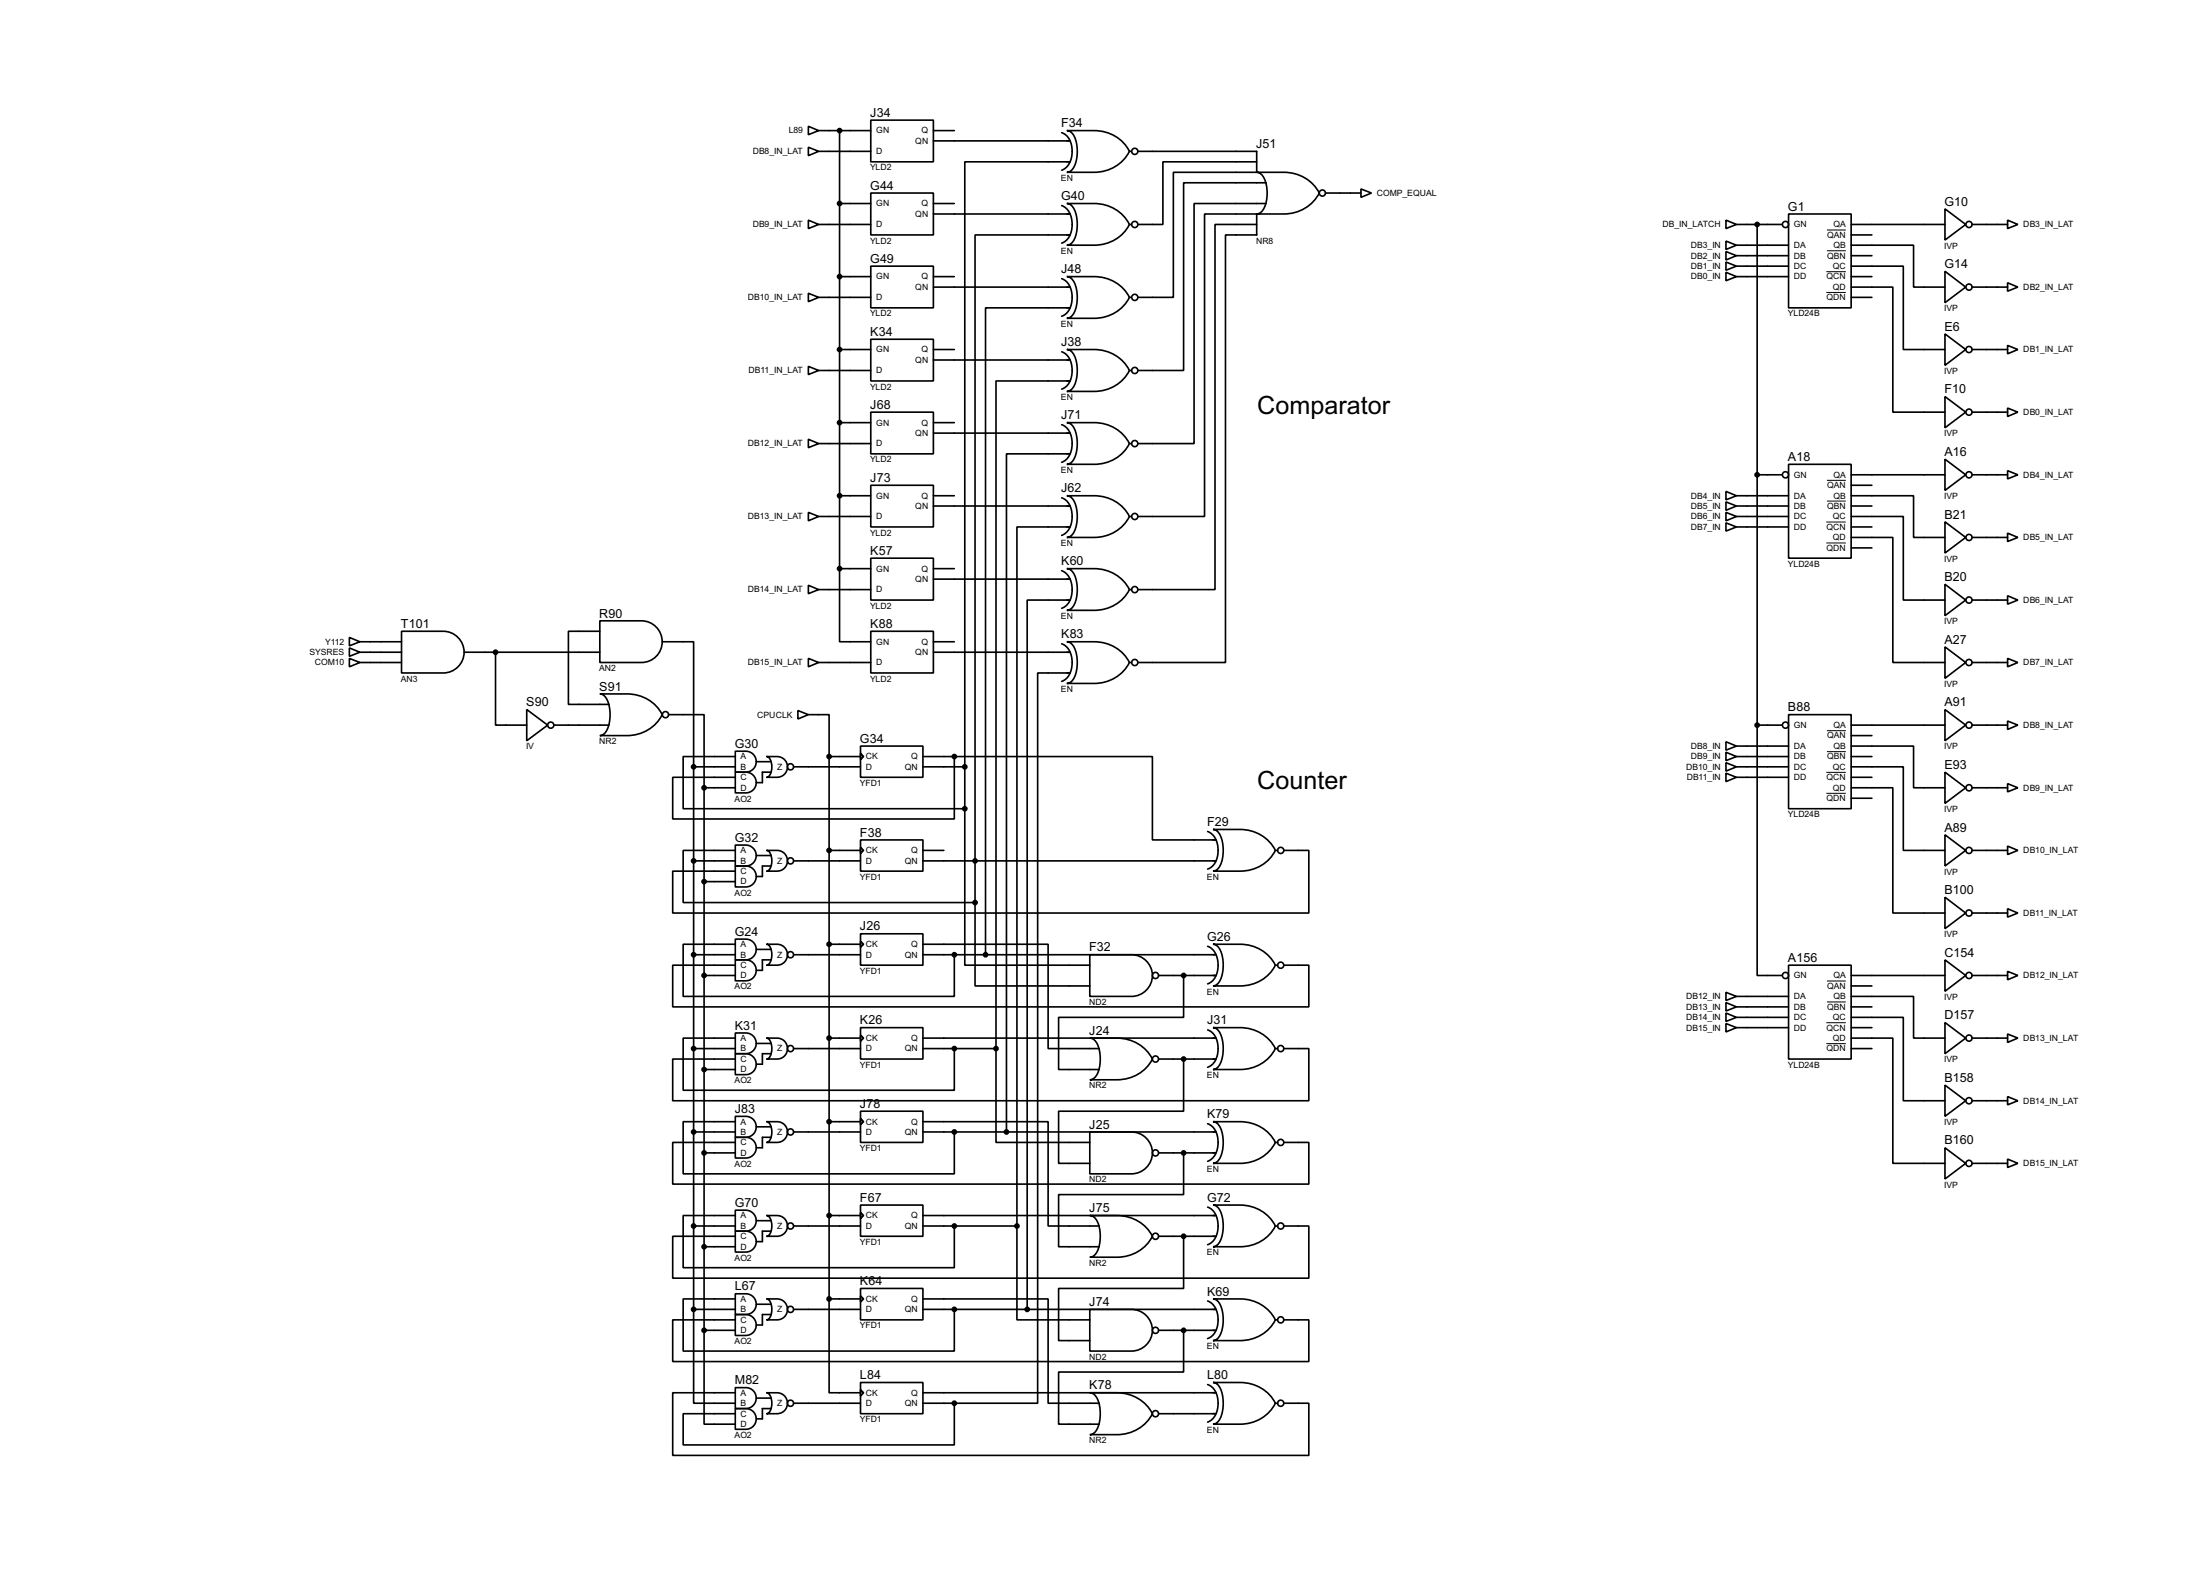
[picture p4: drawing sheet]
<svg xmlns="http://www.w3.org/2000/svg" width="536mm" height="383mm" viewBox="0 0 536 383" stroke-linecap="round" stroke-linejoin="round" font-family="sans-serif">
<g fill="none" stroke="#000" stroke-width=".4">
<path d="M196.9 35.9l2.5 1-2.5 1zM196.9 30.8l2.5 1-2.5 1zM199.4 36.9h12.7M199.4 31.8h12.7M204.5 31.8v106.7M212.1 29.3h15.3v10.1h-15.3zM227.4 34.3h33.3M227.4 31.8h5.1M258.6 32.3a5.1 5.1 0 0 1 2.4 6.2 4 4 0 0 1-2.4 3M259.9 31.8h6.6a9.4 9.4 0 0 1 8.6 5.1 9.5 9.5 0 0 1-8.6 5.1h-6.6a3.2 3.2 0 0 0 2.3-3.2 7.7 7.7 0 0 0-1.3-6.6zM260.7 39.4h-25.7v147.3M275.1 36.9h.5"/>
<path d="M277.2 36.9h28.9v5.1h-20.3v30.4h-8.6M306.1 39.4h-22.8v15.3h-6.1M196.9 53.6l2.5 1.1-2.5 1zM199.4 54.7h12.7M204.5 49.6h7.6M212.1 47h15.3v10.2h-15.3zM227.4 52.1h33.3M227.4 49.6h5.1M258.6 50.1a5.2 5.2 0 0 1 2.4 6.2 3.8 3.8 0 0 1-2.4 2.9M259.9 49.6h6.6a9.5 9.5 0 0 1 8.6 5.1 9.4 9.4 0 0 1-8.6 5h-6.6a3.1 3.1 0 0 0 2.3-3.1 7.8 7.8 0 0 0-1.3-6.6zM260.7 57.2h-23.2v162.6M275.1 54.7h.5"/>
<path d="M306.1 42h6.6a9.6 9.6 0 0 1 8.7 5 9.6 9.6 0 0 1-8.7 5.1h-6.6a3.2 3.2 0 0 0 2.4-3.1 7.6 7.6 0 0 0-1.4-6.6zM306.1 54.7h-10.1v88.9h-18.8M308.4 44.5h-20.1v45.7h-11.1M308.4 49.6h-17.5v58.4h-13.7M322.9 47h8.6M331.5 46l2.6 1-2.6 1.1zM420.4 58.7l2.6 1-2.6 1.1zM420.4 53.6l2.6 1.1-2.6 1zM423 59.7h12.7M423 54.7h11.1M428 54.7v121.9M435.7 52.1h15.2v22.9h-15.2z"/>
<path d="M450.9 59.7h15.2v10.2h7.7M450.9 54.7h22.9M450.9 57.2h5.1M473.8 50.9l5 3.8-5 3.8zM480.4 54.7h8.6M489 53.6l2.5 1.1-2.5 1zM196.9 71.4l2.5 1-2.5 1.1zM199.4 72.4h12.7M204.5 67.4h7.6M212.1 64.8h15.3v10.2h-15.3zM227.4 69.9h33.3M227.4 67.4h5.1"/>
<path d="M258.6 67.9a5.1 5.1 0 0 1 2.4 6.1 3.9 3.9 0 0 1-2.4 3M259.9 67.4h6.6a9.4 9.4 0 0 1 8.6 5 9.5 9.5 0 0 1-8.6 5.1h-6.6a3.2 3.2 0 0 0 2.3-3.1 7.7 7.7 0 0 0-1.3-6.6zM260.7 75h-20.6v157.5M275.1 72.4h.5M420.4 61.3l2.6 1-2.6 1zM420.4 63.8l2.6 1-2.6 1zM420.4 66.3l2.6 1.1-2.6 1zM423 62.3h12.7M423 64.8h12.7M423 67.4h12.7M450.9 64.8h12.7v20.3h10.2M450.9 69.9h10.2v30.5h12.7"/>
<path d="M450.9 62.3h5.1M450.9 67.4h5.1M450.9 72.4h5.1M473.8 66.1l5 3.8-5 3.8zM480.4 69.9h8.6M489 68.9l2.5 1-2.5 1zM196.9 89.2l2.5 1-2.5 1zM199.4 90.2h12.7M204.5 85.1h7.6M212.1 82.6h15.3v10.2h-15.3zM227.4 87.7h33.3M227.4 85.1h5.1"/>
<path d="M258.6 85.7a5.1 5.1 0 0 1 2.4 6.1 3.8 3.8 0 0 1-2.4 3M259.9 85.1h6.6a9.5 9.5 0 0 1 8.6 5.1 9.5 9.5 0 0 1-8.6 5.1h-6.6a3.2 3.2 0 0 0 2.3-3.1 7.8 7.8 0 0 0-1.3-6.7zM260.7 92.8h-18.1v162.5M275.1 90.2h.5M473.8 81.3l5 3.8-5 3.9zM473.8 96.6l5 3.8-5 3.8zM480.4 85.1h8.6M489 84.1l2.5 1-2.5 1.1zM489 99.4l2.5 1-2.5 1zM196.9 107l2.5 1-2.5 1zM199.4 108h12.7M204.5 102.9h7.6"/>
<path d="M212.1 100.4h15.3v10.1h-15.3zM212.1 118.2h15.3v10.1h-15.3zM227.4 105.5h33.3M227.4 102.9h5.1M258.6 103.4a5.1 5.1 0 0 1 2.4 6.2 3.9 3.9 0 0 1-2.4 3M259.9 102.9h6.6a9.5 9.5 0 0 1 8.6 5.1 9.4 9.4 0 0 1-8.6 5.1h-6.6a3.2 3.2 0 0 0 2.3-3.2 7.8 7.8 0 0 0-1.3-6.6zM260.7 110.5h-15.5v165.1M275.1 108h.5M420.4 119.7l2.6 1-2.6 1zM428 115.6h6.1M435.7 113.1h15.2v22.8h-15.2zM450.9 115.6h22.9"/>
<path d="M450.9 118.2h5.1M473.8 111.8l5 3.8-5 3.8zM480.4 100.4h8.6M480.4 115.6h8.6M489 114.6l2.5 1-2.5 1zM196.9 124.8l2.5 1-2.5 1zM199.4 125.8h12.7M204.5 138.5v17.8h7.6M204.5 120.7h7.6M204.5 138.5h7.6M212.1 135.9h15.3v10.2h-15.3zM227.4 123.2h33.3"/>
<path d="M227.4 120.7h5.1M227.4 138.5h5.1M258.6 139a5.2 5.2 0 0 1 2.4 6.2 3.8 3.8 0 0 1-2.4 2.9M258.6 121.2a5.1 5.1 0 0 1 2.4 6.2 4 4 0 0 1-2.4 3M259.9 138.5h6.6a9.5 9.5 0 0 1 8.6 5.1 9.4 9.4 0 0 1-8.6 5h-6.6a3.1 3.1 0 0 0 2.3-3.1 7.8 7.8 0 0 0-1.3-6.6zM259.9 120.7h6.6a9.4 9.4 0 0 1 8.6 5.1 9.5 9.5 0 0 1-8.6 5.1h-6.6a3.2 3.2 0 0 0 2.3-3.2 7.7 7.7 0 0 0-1.3-6.6zM260.7 128.3h-13v170.2M275.1 125.8h.5M277.2 125.8h16.2v-73.7h12.7v5.1h-7.6v104.1h-21.3M420.4 122.2l2.6 1-2.6 1.1zM420.4 124.8l2.6 1-2.6 1zM420.4 127.3l2.6 1-2.6 1z"/>
<path d="M423 123.2h12.7M423 120.7h12.7M423 125.8h12.7M423 128.3h12.7M450.9 120.7h15.2v10.2h7.7M450.9 125.8h12.7v20.3h10.2M450.9 130.9h10.2v30.4h12.7M450.9 123.2h5.1M450.9 128.3h5.1M450.9 133.4h5.1M473.8 127.1l5 3.8-5 3.8zM480.4 130.9h8.6"/>
<path d="M489 129.8l2.5 1.1-2.5 1zM85.1 155.2l2.6 1.1-2.6 1zM85.1 157.8l2.6 1-2.6 1zM87.7 158.8h10.1M87.7 156.3h10.1M97.8 153.7h10.2a5.1 5.1 0 0 1 5.1 5.1 5.1 5.1 0 0 1-5.1 5.1h-10.2zM113.1 158.8h33M120.7 158.8v17.8h7.6M146.1 151.2h10.2a5.1 5.1 0 0 1 5 5 5.1 5.1 0 0 1-5 5.1h-10.2zM146.1 153.7h-7.6v17.8h9.9M161.3 156.3h7.7v30.4M196.9 142.5l2.5 1.1-2.5 1z"/>
<path d="M199.4 143.6h12.7M212.1 153.7h15.3v10.2h-15.3zM227.4 141h33.3M227.4 158.8h33.3M227.4 156.3h5.1M258.6 156.8a5.1 5.1 0 0 1 2.4 6.1 3.9 3.9 0 0 1-2.4 3M259.9 156.3h6.6a9.4 9.4 0 0 1 8.6 5 9.5 9.5 0 0 1-8.6 5.1h-6.6a3.2 3.2 0 0 0 2.3-3.1 7.7 7.7 0 0 0-1.3-6.6zM260.7 146.1h-10.5v172.7M275.1 143.6h.5M473.8 142.3l5 3.8-5 3.8zM473.8 157.5l5 3.8-5 3.9zM480.4 146.1h8.6"/>
<path d="M489 145.1l2.5 1-2.5 1zM85.1 160.3l2.6 1-2.6 1.1zM87.7 161.3h10.1M128.3 172.8l5.1 3.8-5.1 3.8zM134.9 176.6h13.5M146.1 169h6.6a9.4 9.4 0 0 1 8.6 5 9.5 9.5 0 0 1-8.6 5.1h-6.6a3.2 3.2 0 0 0 2.3-3.1 7.8 7.8 0 0 0-1.3-6.6zM162.9 174h8.6v17.8M194.4 173l2.5 1-2.5 1.1zM196.9 160.3l2.5 1-2.5 1.1zM196.9 174h5.1v10.2M199.4 161.3h12.7M260.7 163.9h-7.9v177.8h-20.3"/>
<path d="M275.1 161.3h.5M428 176.6v60.9h6.1M428 176.6h6.1M435.7 174h15.2v22.9h-15.2zM450.9 176.6h22.9M450.9 179.1h5.1M473.8 172.8l5 3.8-5 3.8zM480.4 176.6h8.6M480.4 161.3h8.6M489 175.6l2.5 1-2.5 1zM489 160.3l2.5 1-2.5 1.1zM169 186.7h10.1"/>
<path d="M169 186.7v132.1M171.5 191.8h7.6M171.5 191.8v132.1M179.1 182.9a5.1 5.1 0 0 1 4.1 .5 2.55 2.55 0 0 1 .9 2.9 2.55 2.55 0 0 1-2.4 1.7h-2.6zM179.1 188a5.1 5.1 0 0 1 4.1 .5 2.52 2.52 0 0 1 .9 2.9 2.52 2.52 0 0 1-2.4 1.7h-2.6zM179.1 184.2h-12.7v12.7h68.6M184.2 185.5h3.6M186.7 184.2a5.2 5.2 0 0 1 4.2 .5 2.54 2.54 0 0 1 .8 2.9 2.54 2.54 0 0 1-2.4 1.7h-2.6a2.21 2.21 0 0 0 1.3-2.6 2.18 2.18 0 0 0-1.3-2.5zM187.8 188h-2.1v2.6h-1.5M193.3 186.7h16.3M202 184.2h7.6M202 184.2v132.1"/>
<path d="M209.6 181.7h15.2v7.6h-15.2zM209.6 183.4l.8 .8-.8 .8zM224.8 184.2h7.7M224.8 186.7h10.2M232.5 184.2h48.2v20.3h15.5M232.5 184.2v15.2h-68.6v-10.1h15.2M235 196.9v38.1h30.5M235 186.7v10.2M420.4 180.6l2.6 1.1-2.6 1zM420.4 183.2l2.6 1-2.6 1zM420.4 185.7l2.6 1-2.6 1.1zM420.4 188.3l2.6 1-2.6 1z"/>
<path d="M423 181.7h12.7M423 184.2h12.7M423 186.7h12.7M423 189.3h12.7M450.9 181.7h15.2v10.1h7.7M450.9 186.7h12.7v20.4h10.2M450.9 191.8h10.2v30.5h12.7M450.9 184.2h5.1M450.9 189.3h5.1M450.9 194.4h5.1M473.8 188l5 3.8-5 3.8zM480.4 191.8h8.6"/>
<path d="M489 190.8l2.5 1-2.5 1zM169 209.6h10.1M171.5 214.7h7.6M179.1 205.8a5 5 0 0 1 4.1 .5 2.55 2.55 0 0 1 .9 2.8 2.55 2.55 0 0 1-2.4 1.8h-2.6zM179.1 210.9a5.1 5.1 0 0 1 4.1 .5 2.56 2.56 0 0 1 .9 2.8 2.56 2.56 0 0 1-2.4 1.8h-2.6zM179.1 207.1h-12.7v12.7h71.1M184.2 208.3h3.6M186.7 207.1a5.1 5.1 0 0 1 4.2 .5 2.53 2.53 0 0 1 .8 2.8 2.53 2.53 0 0 1-2.4 1.7h-2.6a2.18 2.18 0 0 0 1.3-2.5 2.21 2.21 0 0 0-1.3-2.5zM187.8 210.9h-2.1v2.5h-1.5M193.3 209.6h16.3M202 207.1h7.6M209.6 204.5h15.2v7.6h-15.2z"/>
<path d="M209.6 206.3l.8 .8-.8 .7zM224.8 207.1h5.1M224.8 209.6h71.4M237.5 219.8v20.3h28M294.2 202.5a5.2 5.2 0 0 1 2.3 6.2 3.8 3.8 0 0 1-2.3 2.9M295.5 202h6.6a9.5 9.5 0 0 1 8.6 5.1 9.4 9.4 0 0 1-8.6 5h-6.6a3.1 3.1 0 0 0 2.3-3.1 7.9 7.9 0 0 0-1.3-6.6zM310.7 207.1h.5M312.7 207.1h6.1v15.2h-154.9v-10.2h15.2M473.8 203.3l5 3.8-5 3.8zM473.8 218.5l5 3.8-5 3.8zM480.4 207.1h8.6M489 206l2.5 1.1-2.5 1z"/>
<path d="M169 232.5h10.1M171.5 237.5h7.6M179.1 228.7a5.1 5.1 0 0 1 4.1 .5 2.53 2.53 0 0 1 .9 2.8 2.53 2.53 0 0 1-2.4 1.7h-2.6zM179.1 233.7a5.1 5.1 0 0 1 4.1 .5 2.55 2.55 0 0 1 .9 2.9 2.55 2.55 0 0 1-2.4 1.7h-2.6zM179.1 229.9h-12.7v12.7h66.1v-10.1M179.1 235h-15.2v10.2h154.9v-10.2h-6.1M184.2 231.2h3.6M186.7 229.9a5.1 5.1 0 0 1 4.2 .5 2.57 2.57 0 0 1 .8 2.9 2.57 2.57 0 0 1-2.4 1.7h-2.6a2.25 2.25 0 0 0 1.3-2.5 2.21 2.21 0 0 0-1.3-2.6zM187.8 233.7h-2.1v2.6h-1.5M193.3 232.5h16.3M202 229.9h7.6M209.6 227.4h15.2v7.6h-15.2z"/>
<path d="M209.6 229.2l.8 .7-.8 .8zM224.8 229.9h30.5v25.4h12.5M224.8 232.5h71.4M265.5 232.5h10.1a5.1 5.1 0 0 1 5.1 5 5.1 5.1 0 0 1-5.1 5.1h-10.1zM282.2 237.5h14M288.3 237.5v10.2h-30.4v12.7h9.9M294.2 230.4a5.1 5.1 0 0 1 2.3 6.2 3.9 3.9 0 0 1-2.3 3M295.5 229.9h6.6a9.5 9.5 0 0 1 8.6 5.1 9.4 9.4 0 0 1-8.6 5.1h-6.6a3.2 3.2 0 0 0 2.3-3.2 7.9 7.9 0 0 0-1.3-6.6zM310.7 235h.5M435.7 235h15.2v22.9h-15.2zM450.9 237.5h22.9M473.8 233.7l5 3.8-5 3.9z"/>
<path d="M480.4 237.5h8.6M480.4 222.3h8.6M489 236.5l2.5 1-2.5 1.1zM489 221.3l2.5 1-2.5 1zM169 255.3h10.1M179.1 251.5a5.1 5.1 0 0 1 4.1 .5 2.52 2.52 0 0 1 .9 2.9 2.52 2.52 0 0 1-2.4 1.7h-2.6zM179.1 256.6a5 5 0 0 1 4.1 .5 2.55 2.55 0 0 1 .9 2.8 2.55 2.55 0 0 1-2.4 1.8h-2.6zM179.1 252.8h-12.7v12.7h66.1v-10.2M184.2 254.1h3.6M186.7 252.8a5.1 5.1 0 0 1 4.2 .5 2.56 2.56 0 0 1 .8 2.8 2.56 2.56 0 0 1-2.4 1.8h-2.6a2.21 2.21 0 0 0 1.3-2.6 2.21 2.21 0 0 0-1.3-2.5zM187.8 256.6h-2.1v2.5h-1.5M193.3 255.3h16.3"/>
<path d="M202 252.8h7.6M209.6 250.2h15.2v7.7h-15.2zM209.6 252l.8 .8-.8 .7zM224.8 252.8h71.4M224.8 255.3h17.8M242.6 255.3v22.9h22.9M265.5 252.8h6.6a9.6 9.6 0 0 1 8.6 5.1 9.5 9.5 0 0 1-8.6 5h-6.6a3.1 3.1 0 0 0 2.3-3.1 7.8 7.8 0 0 0-1.3-6.6zM282.2 257.9h14M288.3 257.9v12.7h-30.4v12.7h7.6M294.2 250.8a5.1 5.1 0 0 1 2.3 6.1 3.8 3.8 0 0 1-2.3 3M295.5 250.2h6.6a9.5 9.5 0 0 1 8.6 5.1 9.5 9.5 0 0 1-8.6 5.1h-6.6a3.2 3.2 0 0 0 2.3-3.1 7.9 7.9 0 0 0-1.3-6.7zM310.7 255.3h.5"/>
<path d="M312.7 255.3h6.1v12.7h-154.9v-10.1h15.2M420.4 241.6l2.6 1-2.6 1zM420.4 244.1l2.6 1.1-2.6 1zM420.4 246.7l2.6 1-2.6 1zM420.4 249.2l2.6 1-2.6 1.1zM423 242.6h12.7M423 245.2h12.7M423 247.7h12.7M423 250.2h12.7M450.9 242.6h15.2v10.2h7.7M450.9 247.7h12.7v20.3h10.2M450.9 252.8h10.2v30.5h12.7"/>
<path d="M450.9 245.2h5.1M450.9 250.2h5.1M450.9 255.3h5.1M450.9 240.1h5.1M473.8 249l5 3.8-5 3.8zM480.4 252.8h8.6M489 251.8l2.5 1-2.5 1zM169 275.6h10.1M171.5 260.4h7.6M179.1 271.8a5.1 5.1 0 0 1 4.1 .5 2.55 2.55 0 0 1 .9 2.9 2.55 2.55 0 0 1-2.4 1.7h-2.6zM179.1 276.9a5.1 5.1 0 0 1 4.1 .5 2.52 2.52 0 0 1 .9 2.9 2.52 2.52 0 0 1-2.4 1.7h-2.6zM179.1 273.1h-12.7v12.7h66.1v-10.2"/>
<path d="M179.1 278.2h-15.2v10.1h154.9v-10.1h-6.1M184.2 274.4h3.6M186.7 273.1a5.2 5.2 0 0 1 4.2 .5 2.54 2.54 0 0 1 .8 2.9 2.54 2.54 0 0 1-2.4 1.7h-2.6a2.21 2.21 0 0 0 1.3-2.6 2.18 2.18 0 0 0-1.3-2.5zM187.8 276.9h-2.1v2.6h-1.5M193.3 275.6h16.3M202 273.1h7.6M209.6 270.6h15.2v7.6h-15.2zM209.6 272.3l.8 .8-.8 .8zM224.8 273.1h30.5v25.4h12.5M224.8 275.6h71.4M265.5 275.6h10.1a5.1 5.1 0 0 1 5.1 5.1 5.1 5.1 0 0 1-5.1 5.1h-10.1zM294.2 273.6a5.1 5.1 0 0 1 2.3 6.2 4 4 0 0 1-2.3 3"/>
<path d="M295.5 273.1h6.6a9.4 9.4 0 0 1 8.6 5.1 9.5 9.5 0 0 1-8.6 5.1h-6.6a3.2 3.2 0 0 0 2.3-3.2 7.8 7.8 0 0 0-1.3-6.6zM310.7 278.2h.5M473.8 264.2l5 3.8-5 3.8zM473.8 279.5l5 3.8-5 3.8zM480.4 268h8.6M489 267l2.5 1-2.5 1zM169 298.5h10.1M171.5 280.7h7.6M179.1 294.7a5 5 0 0 1 4.1 .5 2.55 2.55 0 0 1 .9 2.8 2.55 2.55 0 0 1-2.4 1.8h-2.6zM179.1 299.8a5.1 5.1 0 0 1 4.1 .5 2.56 2.56 0 0 1 .9 2.8 2.56 2.56 0 0 1-2.4 1.8h-2.6zM179.1 296h-12.7v12.7h66.1v-10.2M184.2 297.2h3.6"/>
<path d="M186.7 296a5.1 5.1 0 0 1 4.2 .5 2.53 2.53 0 0 1 .8 2.8 2.53 2.53 0 0 1-2.4 1.7h-2.6a2.18 2.18 0 0 0 1.3-2.5 2.21 2.21 0 0 0-1.3-2.5zM187.8 299.8h-2.1v2.5h-1.5M193.3 298.5h16.3M202 296h7.6M209.6 293.4h15.2v7.6h-15.2zM209.6 295.2l.8 .8-.8 .7zM224.8 298.5h22.9M224.8 296h71.4M247.7 298.5v22.9h17.8M265.5 296h6.6a9.5 9.5 0 0 1 8.6 5 9.5 9.5 0 0 1-8.6 5.1h-6.6a3.2 3.2 0 0 0 2.3-3.1 7.7 7.7 0 0 0-1.3-6.6zM282.2 280.7h14M288.3 280.7v10.2h-30.4v12.7h9.9"/>
<path d="M294.2 293.9a5.1 5.1 0 0 1 2.3 6.2 3.9 3.9 0 0 1-2.3 3M295.5 293.4h6.6a9.5 9.5 0 0 1 8.6 5.1 9.4 9.4 0 0 1-8.6 5.1h-6.6a3.2 3.2 0 0 0 2.3-3.2 7.9 7.9 0 0 0-1.3-6.6zM310.7 298.5h.5M312.7 298.5h6.1v12.7h-154.9v-10.2h15.2M480.4 283.3h8.6M489 282.2l2.5 1.1-2.5 1zM169 318.8v22.9h10.1M169 318.8h10.1M171.5 303.6h7.6M179.1 315a5.1 5.1 0 0 1 4.1 .5 2.52 2.52 0 0 1 .9 2.9 2.52 2.52 0 0 1-2.4 1.7h-2.6zM179.1 316.3h-12.7v12.7h66.1v-10.2M184.2 317.6h3.6"/>
<path d="M186.7 316.3a5.1 5.1 0 0 1 4.2 .5 2.56 2.56 0 0 1 .8 2.8 2.56 2.56 0 0 1-2.4 1.8h-2.6a2.21 2.21 0 0 0 1.3-2.6 2.21 2.21 0 0 0-1.3-2.5zM193.3 318.8h16.3M202 316.3v22.8h7.6M202 316.3h7.6M209.6 313.7h15.2v7.7h-15.2zM209.6 315.5l.8 .8-.8 .7zM224.8 316.3h30.5v25.4h12.5M224.8 318.8h71.4M265.5 318.8h10.1a5.1 5.1 0 0 1 5.1 5.1 5.1 5.1 0 0 1-5.1 5.1h-10.1zM282.2 301h14M288.3 301v12.7h-30.4v12.7h7.6M294.2 316.8a5.2 5.2 0 0 1 2.3 6.2 3.8 3.8 0 0 1-2.3 2.9"/>
<path d="M295.5 316.3h6.6a9.5 9.5 0 0 1 8.6 5.1 9.4 9.4 0 0 1-8.6 5h-6.6a3.1 3.1 0 0 0 2.3-3.1 7.9 7.9 0 0 0-1.3-6.6zM171.5 323.9v22.9h7.6M171.5 323.9h7.6M179.1 320.1a5 5 0 0 1 4.1 .5 2.55 2.55 0 0 1 .9 2.8 2.55 2.55 0 0 1-2.4 1.8h-2.6zM179.1 337.9a5.1 5.1 0 0 1 4.1 .5 2.56 2.56 0 0 1 .9 2.8 2.56 2.56 0 0 1-2.4 1.8h-2.6zM179.1 339.1h-15.2v15.3h154.9v-12.7h-6.1M179.1 321.4h-15.2v10.1h154.9v-10.1h-6.1M186.7 339.1a5 5 0 0 1 4.2 .6 2.55 2.55 0 0 1 .8 2.8 2.55 2.55 0 0 1-2.4 1.7h-2.6a2.21 2.21 0 0 0 1.3-2.5 2.25 2.25 0 0 0-1.3-2.6zM187.8 320.1h-2.1v2.5h-1.5M209.6 336.6h15.2v7.6h-15.2zM209.6 338.4l.8 .7-.8 .8zM224.8 339.1h71.4"/>
<path d="M265.5 339.1h6.6a9.6 9.6 0 0 1 8.6 5.1 9.5 9.5 0 0 1-8.6 5.1h-6.6a3.2 3.2 0 0 0 2.3-3.1 7.8 7.8 0 0 0-1.3-6.7zM282.2 323.9h14M288.3 323.9v10.2h-30.4v12.7h9.9M294.2 337.1a5.1 5.1 0 0 1 2.3 6.2 4 4 0 0 1-2.3 3M295.5 336.6h6.6a9.4 9.4 0 0 1 8.6 5.1 9.5 9.5 0 0 1-8.6 5.1h-6.6a3.2 3.2 0 0 0 2.3-3.2 7.8 7.8 0 0 0-1.3-6.6zM310.7 321.4h.5M179.1 343a5.1 5.1 0 0 1 4.1 .5 2.53 2.53 0 0 1 .9 2.8 2.53 2.53 0 0 1-2.4 1.7h-2.6zM184.2 340.4h3.6M187.8 343h-2.1v2.5h-1.5M193.3 341.7h16.3M224.8 341.7h7.7M232.5 341.7v10.1h-66.1v-7.6h12.7"/>
<path d="M282.2 344.2h14M310.7 341.7h.5"/>
<circle cx="276.4" cy="36.9" r=".75"/>
<circle cx="276.4" cy="54.7" r=".75"/>
<circle cx="322.1" cy="47" r=".75"/>
<circle cx="434.9" cy="54.7" r=".75"/>
<circle cx="479.6" cy="54.7" r=".75"/>
<circle cx="276.4" cy="72.4" r=".75"/>
<circle cx="479.6" cy="69.9" r=".75"/>
<circle cx="276.4" cy="90.2" r=".75"/>
<circle cx="479.6" cy="85.1" r=".75"/>
<circle cx="276.4" cy="108" r=".75"/>
<circle cx="434.9" cy="115.6" r=".75"/>
<circle cx="479.6" cy="100.4" r=".75"/>
<circle cx="479.6" cy="115.6" r=".75"/>
<circle cx="276.4" cy="125.8" r=".75"/>
<circle cx="479.6" cy="130.9" r=".75"/>
<circle cx="276.4" cy="143.6" r=".75"/>
<circle cx="479.6" cy="146.1" r=".75"/>
<circle cx="134.1" cy="176.6" r=".75"/>
<circle cx="162.1" cy="174" r=".75"/>
<circle cx="276.4" cy="161.3" r=".75"/>
<circle cx="434.9" cy="176.6" r=".75"/>
<circle cx="479.6" cy="176.6" r=".75"/>
<circle cx="479.6" cy="161.3" r=".75"/>
<circle cx="192.5" cy="186.7" r=".75"/>
<circle cx="479.6" cy="191.8" r=".75"/>
<circle cx="192.5" cy="209.6" r=".75"/>
<circle cx="311.9" cy="207.1" r=".75"/>
<circle cx="479.6" cy="207.1" r=".75"/>
<circle cx="192.5" cy="232.5" r=".75"/>
<circle cx="281.4" cy="237.5" r=".75"/>
<circle cx="311.9" cy="235" r=".75"/>
<circle cx="434.9" cy="237.5" r=".75"/>
<circle cx="479.6" cy="237.5" r=".75"/>
<circle cx="479.6" cy="222.3" r=".75"/>
<circle cx="192.5" cy="255.3" r=".75"/>
<circle cx="281.4" cy="257.9" r=".75"/>
<circle cx="311.9" cy="255.3" r=".75"/>
<circle cx="479.6" cy="252.8" r=".75"/>
<circle cx="192.5" cy="275.6" r=".75"/>
<circle cx="311.9" cy="278.2" r=".75"/>
<circle cx="479.6" cy="268" r=".75"/>
<circle cx="192.5" cy="298.5" r=".75"/>
<circle cx="281.4" cy="280.7" r=".75"/>
<circle cx="311.9" cy="298.5" r=".75"/>
<circle cx="479.6" cy="283.3" r=".75"/>
<circle cx="192.5" cy="318.8" r=".75"/>
<circle cx="281.4" cy="301" r=".75"/>
<circle cx="281.4" cy="323.9" r=".75"/>
<circle cx="311.9" cy="321.4" r=".75"/>
<circle cx="192.5" cy="341.7" r=".75"/>
<circle cx="281.4" cy="344.2" r=".75"/>
<circle cx="311.9" cy="341.7" r=".75"/>
</g>
<g fill="none" stroke="#000" stroke-width=".24">
<path d="M445 56h4.6M444.9 66.2h4.7M444.9 71.2h4.7M445 61.1h4.6M445 117h4.6M444.9 127.1h4.7M444.9 132.2h4.7M445 122h4.6M445 177.9h4.6M444.9 188.1h4.7M444.9 193.2h4.7M445 183h4.6"/>
<path d="M445 238.9h4.6M444.9 249h4.7M444.9 254.1h4.7M445 244h4.6"/>
</g>
<g fill="#000" stroke="#000" stroke-width=".4">
<circle cx="204.5" cy="31.8" r=".5"/>
<circle cx="204.5" cy="49.6" r=".5"/>
<circle cx="428" cy="54.7" r=".5"/>
<circle cx="204.5" cy="67.4" r=".5"/>
<circle cx="204.5" cy="85.1" r=".5"/>
<circle cx="204.5" cy="102.9" r=".5"/>
<circle cx="428" cy="115.6" r=".5"/>
<circle cx="204.5" cy="138.5" r=".5"/>
<circle cx="204.5" cy="120.7" r=".5"/>
<circle cx="120.7" cy="158.8" r=".5"/>
<circle cx="428" cy="176.6" r=".5"/>
<circle cx="168.9" cy="186.7" r=".5"/>
<circle cx="171.5" cy="191.8" r=".5"/>
<circle cx="201.9" cy="184.2" r=".5"/>
<circle cx="232.4" cy="184.2" r=".5"/>
<circle cx="235" cy="196.9" r=".5"/>
<circle cx="235" cy="186.7" r=".5"/>
<circle cx="168.9" cy="209.6" r=".5"/>
<circle cx="171.5" cy="214.7" r=".5"/>
<circle cx="201.9" cy="207.1" r=".5"/>
<circle cx="237.5" cy="209.6" r=".5"/>
<circle cx="237.5" cy="219.8" r=".5"/>
<circle cx="168.9" cy="232.5" r=".5"/>
<circle cx="171.5" cy="237.5" r=".5"/>
<circle cx="201.9" cy="229.9" r=".5"/>
<circle cx="232.4" cy="232.5" r=".5"/>
<circle cx="240" cy="232.5" r=".5"/>
<circle cx="288.3" cy="237.5" r=".5"/>
<circle cx="168.9" cy="255.3" r=".5"/>
<circle cx="201.9" cy="252.8" r=".5"/>
<circle cx="232.4" cy="255.3" r=".5"/>
<circle cx="242.6" cy="255.3" r=".5"/>
<circle cx="288.3" cy="257.9" r=".5"/>
<circle cx="168.9" cy="275.6" r=".5"/>
<circle cx="171.5" cy="260.4" r=".5"/>
<circle cx="201.9" cy="273.1" r=".5"/>
<circle cx="232.4" cy="275.6" r=".5"/>
<circle cx="245.1" cy="275.6" r=".5"/>
<circle cx="168.9" cy="298.5" r=".5"/>
<circle cx="171.5" cy="280.7" r=".5"/>
<circle cx="201.9" cy="296" r=".5"/>
<circle cx="232.4" cy="298.5" r=".5"/>
<circle cx="247.7" cy="298.5" r=".5"/>
<circle cx="288.3" cy="280.7" r=".5"/>
<circle cx="168.9" cy="318.8" r=".5"/>
<circle cx="171.5" cy="303.6" r=".5"/>
<circle cx="201.9" cy="316.3" r=".5"/>
<circle cx="232.4" cy="318.8" r=".5"/>
<circle cx="250.2" cy="318.8" r=".5"/>
<circle cx="288.3" cy="301" r=".5"/>
<circle cx="171.5" cy="323.9" r=".5"/>
<circle cx="288.3" cy="323.9" r=".5"/>
<circle cx="232.4" cy="341.7" r=".5"/>
</g>
<g font-size="6.9">
<text x="306.2" y="100.8">Comparator</text>
<text x="306.2" y="192.2">Counter</text>
</g>
<g font-size="3.4">
<text x="212" y="28.5">J34</text>
<text x="258.5" y="31">F34</text>
<text x="306" y="36">J51</text>
<text x="212" y="46.2">G44</text>
<text x="258.5" y="48.7">G40</text>
<text x="435.5" y="51.3">G1</text>
<text x="473.6" y="50.1">G10</text>
<text x="212" y="64">G49</text>
<text x="473.6" y="65.3">G14</text>
<text x="258.5" y="66.6">J48</text>
<text x="212" y="81.8">K34</text>
<text x="473.6" y="80.5">E6</text>
<text x="258.5" y="84.3">J38</text>
<text x="473.6" y="95.8">F10</text>
<text x="212" y="99.5">J68</text>
<text x="258.5" y="102.1">J71</text>
<text x="435.5" y="112.2">A18</text>
<text x="473.6" y="111">A16</text>
<text x="212" y="117.4">J73</text>
<text x="258.5" y="119.9">J62</text>
<text x="473.6" y="126.3">B21</text>
<text x="212" y="135.1">K57</text>
<text x="258.5" y="137.6">K60</text>
<text x="473.6" y="141.5">B20</text>
<text x="97.7" y="152.9">T101</text>
<text x="146" y="150.3">R90</text>
<text x="212" y="152.9">K88</text>
<text x="258.5" y="155.5">K83</text>
<text x="473.6" y="156.7">A27</text>
<text x="128.2" y="172">S90</text>
<text x="146" y="168.2">S91</text>
<text x="435.5" y="173.2">B88</text>
<text x="473.6" y="172">A91</text>
<text x="179" y="182.1">G30</text>
<text x="209.5" y="180.9">G34</text>
<text x="473.6" y="187.2">E93</text>
<text x="209.5" y="203.7">F38</text>
<text x="294" y="201.2">F29</text>
<text x="473.6" y="202.5">A89</text>
<text x="179" y="205">G32</text>
<text x="473.6" y="217.7">B100</text>
<text x="179" y="227.9">G24</text>
<text x="209.5" y="226.6">J26</text>
<text x="265.3" y="231.7">F32</text>
<text x="294" y="229.1">G26</text>
<text x="473.6" y="232.9">C154</text>
<text x="435.5" y="234.2">A156</text>
<text x="179" y="250.7">K31</text>
<text x="209.5" y="249.4">K26</text>
<text x="265.3" y="252">J24</text>
<text x="294" y="249.4">J31</text>
<text x="473.6" y="248.2">D157</text>
<text x="473.6" y="263.4">B158</text>
<text x="209.5" y="269.8">J78</text>
<text x="179" y="271">J83</text>
<text x="265.3" y="274.8">J25</text>
<text x="294" y="272.3">K79</text>
<text x="473.6" y="278.7">B160</text>
<text x="179" y="293.9">G70</text>
<text x="209.5" y="292.6">F67</text>
<text x="294" y="292.6">G72</text>
<text x="265.3" y="295.2">J75</text>
<text x="179" y="314.2">L67</text>
<text x="209.5" y="312.9">K64</text>
<text x="294" y="315.5">K69</text>
<text x="265.3" y="318">J74</text>
<text x="209.5" y="335.8">L84</text>
<text x="294" y="335.8">L80</text>
<text x="179" y="337.1">M82</text>
<text x="265.3" y="338.3">K78</text>
</g>
<g font-size="2.4">
<text x="192.1" y="32.5">L89</text>
<text x="213.4" y="32.5">GN</text>
<text x="222.9" y="35">QN</text>
<text x="224.5" y="32.5">Q</text>
<text x="183.3" y="37.5">DB8_IN_LAT</text>
<text x="211.9" y="41.5">YLD2</text>
<text x="213.4" y="37.5">D</text>
<text x="258.4" y="44.1">EN</text>
<text x="335.3" y="47.7">COMP_EQUAL</text>
<text x="213.4" y="50.2">GN</text>
<text x="222.9" y="52.8">QN</text>
<text x="224.5" y="50.2">Q</text>
<text x="183.3" y="55.4">DB9_IN_LAT</text>
<text x="211.9" y="59.3">YLD2</text>
<text x="213.4" y="55.4">D</text>
<text x="305.9" y="59.3">NR8</text>
<text x="404.9" y="55.4">DB_IN_LATCH</text>
<text x="436.9" y="55.4">GN</text>
<text x="445" y="57.9">QAN</text>
<text x="446.6" y="55.4">QA</text>
<text x="492.8" y="55.4">DB3_IN_LAT</text>
<text x="258.4" y="61.8">EN</text>
<text x="411.8" y="60.4">DB3_IN</text>
<text x="411.8" y="62.9">DB2_IN</text>
<text x="411.8" y="65.5">DB1_IN</text>
<text x="436.9" y="60.4">DA</text>
<text x="436.9" y="62.9">DB</text>
<text x="436.9" y="65.5">DC</text>
<text x="445" y="62.9">QBN</text>
<text x="446.4" y="65.5">QC</text>
<text x="446.6" y="60.4">QB</text>
<text x="473.6" y="60.6">IVP</text>
<text x="213.4" y="68.1">GN</text>
<text x="222.9" y="70.6">QN</text>
<text x="224.5" y="68.1">Q</text>
<text x="411.8" y="68.1">DB0_IN</text>
<text x="436.9" y="68.1">DD</text>
<text x="444.9" y="68.1">QCN</text>
<text x="446.4" y="70.6">QD</text>
<text x="492.8" y="70.6">DB2_IN_LAT</text>
<text x="182.2" y="73.1">DB10_IN_LAT</text>
<text x="211.9" y="77">YLD2</text>
<text x="213.4" y="73.1">D</text>
<text x="435.5" y="77">YLD24B</text>
<text x="444.9" y="73.1">QDN</text>
<text x="473.6" y="75.8">IVP</text>
<text x="258.4" y="79.6">EN</text>
<text x="213.4" y="85.8">GN</text>
<text x="222.9" y="88.4">QN</text>
<text x="224.5" y="85.8">Q</text>
<text x="492.8" y="85.8">DB1_IN_LAT</text>
<text x="182.3" y="90.9">DB11_IN_LAT</text>
<text x="211.9" y="94.9">YLD2</text>
<text x="213.4" y="90.9">D</text>
<text x="473.6" y="91">IVP</text>
<text x="258.4" y="97.4">EN</text>
<text x="492.8" y="101">DB0_IN_LAT</text>
<text x="213.4" y="103.6">GN</text>
<text x="222.9" y="106.2">QN</text>
<text x="224.5" y="103.6">Q</text>
<text x="473.6" y="106.3">IVP</text>
<text x="182.2" y="108.7">DB12_IN_LAT</text>
<text x="211.9" y="112.6">YLD2</text>
<text x="213.4" y="108.7">D</text>
<text x="258.4" y="115.1">EN</text>
<text x="436.9" y="116.3">GN</text>
<text x="445" y="118.9">QAN</text>
<text x="446.6" y="116.3">QA</text>
<text x="492.8" y="116.3">DB4_IN_LAT</text>
<text x="213.4" y="121.4">GN</text>
<text x="222.9" y="123.9">QN</text>
<text x="224.5" y="121.4">Q</text>
<text x="411.8" y="121.4">DB4_IN</text>
<text x="411.8" y="123.9">DB5_IN</text>
<text x="436.9" y="121.4">DA</text>
<text x="436.9" y="123.9">DB</text>
<text x="445" y="123.9">QBN</text>
<text x="446.6" y="121.4">QB</text>
<text x="473.6" y="121.5">IVP</text>
<text x="182.2" y="126.4">DB13_IN_LAT</text>
<text x="211.9" y="130.4">YLD2</text>
<text x="213.4" y="126.4">D</text>
<text x="411.8" y="126.4">DB6_IN</text>
<text x="411.8" y="129">DB7_IN</text>
<text x="436.9" y="126.4">DC</text>
<text x="436.9" y="129">DD</text>
<text x="444.9" y="129">QCN</text>
<text x="446.4" y="126.4">QC</text>
<text x="446.4" y="131.6">QD</text>
<text x="492.8" y="131.6">DB5_IN_LAT</text>
<text x="258.4" y="133">EN</text>
<text x="444.9" y="134.1">QDN</text>
<text x="473.6" y="136.8">IVP</text>
<text x="213.4" y="139.2">GN</text>
<text x="222.9" y="141.7">QN</text>
<text x="224.5" y="139.2">Q</text>
<text x="435.5" y="138">YLD24B</text>
<text x="182.2" y="144.3">DB14_IN_LAT</text>
<text x="211.9" y="148.2">YLD2</text>
<text x="213.4" y="144.3">D</text>
<text x="492.8" y="146.8">DB6_IN_LAT</text>
<text x="258.4" y="150.7">EN</text>
<text x="473.6" y="152">IVP</text>
<text x="75.4" y="159.5">SYSRES</text>
<text x="79.2" y="157">Y112</text>
<text x="213.4" y="157">GN</text>
<text x="222.9" y="159.5">QN</text>
<text x="224.5" y="157">Q</text>
<text x="76.7" y="162">COM10</text>
<text x="97.6" y="166">AN3</text>
<text x="145.9" y="163.4">AN2</text>
<text x="182.2" y="162">DB15_IN_LAT</text>
<text x="211.9" y="166">YLD2</text>
<text x="213.4" y="162">D</text>
<text x="473.6" y="167.2">IVP</text>
<text x="492.8" y="162">DB7_IN_LAT</text>
<text x="258.4" y="168.5">EN</text>
<text x="184.4" y="174.7">CPUCLK</text>
<text x="436.9" y="177.3">GN</text>
<text x="445" y="179.8">QAN</text>
<text x="446.6" y="177.3">QA</text>
<text x="492.8" y="177.3">DB8_IN_LAT</text>
<text x="128.1" y="182.5">IV</text>
<text x="145.9" y="181.2">NR2</text>
<text x="180.4" y="184.9">A</text>
<text x="210.9" y="184.9">CK</text>
<text x="221.9" y="184.9">Q</text>
<text x="411.8" y="182.4">DB8_IN</text>
<text x="411.8" y="184.9">DB9_IN</text>
<text x="436.9" y="182.4">DA</text>
<text x="436.9" y="184.9">DB</text>
<text x="445" y="184.9">QBN</text>
<text x="446.6" y="182.4">QB</text>
<text x="473.6" y="182.5">IVP</text>
<text x="180.4" y="190">C</text>
<text x="180.4" y="187.4">B</text>
<text x="189.3" y="187.4">Z</text>
<text x="209.4" y="191.4">YFD1</text>
<text x="210.9" y="187.4">D</text>
<text x="220.4" y="187.4">QN</text>
<text x="410.7" y="187.4">DB10_IN</text>
<text x="410.8" y="190">DB11_IN</text>
<text x="436.9" y="187.4">DC</text>
<text x="436.9" y="190">DD</text>
<text x="444.9" y="190">QCN</text>
<text x="446.4" y="187.4">QC</text>
<text x="178.9" y="195.2">AO2</text>
<text x="180.4" y="192.5">D</text>
<text x="444.9" y="195.1">QDN</text>
<text x="446.4" y="192.5">QD</text>
<text x="473.6" y="197.7">IVP</text>
<text x="492.8" y="192.5">DB9_IN_LAT</text>
<text x="435.5" y="199">YLD24B</text>
<text x="180.4" y="207.8">A</text>
<text x="210.9" y="207.8">CK</text>
<text x="221.9" y="207.8">Q</text>
<text x="492.8" y="207.8">DB10_IN_LAT</text>
<text x="180.4" y="212.8">C</text>
<text x="180.4" y="215.4">D</text>
<text x="180.4" y="210.3">B</text>
<text x="189.3" y="210.3">Z</text>
<text x="209.4" y="214.2">YFD1</text>
<text x="210.9" y="210.3">D</text>
<text x="220.4" y="210.3">QN</text>
<text x="294" y="214.2">EN</text>
<text x="473.6" y="213">IVP</text>
<text x="178.9" y="218.1">AO2</text>
<text x="492.8" y="223">DB11_IN_LAT</text>
<text x="180.4" y="230.6">A</text>
<text x="180.4" y="233.2">B</text>
<text x="189.3" y="233.2">Z</text>
<text x="210.9" y="233.2">D</text>
<text x="210.9" y="230.6">CK</text>
<text x="220.4" y="233.2">QN</text>
<text x="221.9" y="230.6">Q</text>
<text x="473.6" y="228.2">IVP</text>
<text x="180.4" y="235.7">C</text>
<text x="180.4" y="238.2">D</text>
<text x="209.4" y="237.1">YFD1</text>
<text x="436.9" y="238.2">GN</text>
<text x="446.6" y="238.2">QA</text>
<text x="492.8" y="238.2">DB12_IN_LAT</text>
<text x="178.9" y="240.9">AO2</text>
<text x="265.3" y="244.7">ND2</text>
<text x="294" y="242.2">EN</text>
<text x="410.7" y="243.3">DB12_IN</text>
<text x="410.7" y="245.9">DB13_IN</text>
<text x="436.9" y="243.3">DA</text>
<text x="436.9" y="245.9">DB</text>
<text x="445" y="240.8">QAN</text>
<text x="445" y="245.9">QBN</text>
<text x="446.6" y="243.3">QB</text>
<text x="473.6" y="243.5">IVP</text>
<text x="410.7" y="248.4">DB14_IN</text>
<text x="410.7" y="250.9">DB15_IN</text>
<text x="436.9" y="248.4">DC</text>
<text x="436.9" y="250.9">DD</text>
<text x="444.9" y="250.9">QCN</text>
<text x="446.4" y="248.4">QC</text>
<text x="180.4" y="253.5">A</text>
<text x="180.4" y="256">B</text>
<text x="189.3" y="256">Z</text>
<text x="210.9" y="256">D</text>
<text x="210.9" y="253.5">CK</text>
<text x="220.4" y="256">QN</text>
<text x="221.9" y="253.5">Q</text>
<text x="444.9" y="256">QDN</text>
<text x="446.4" y="253.5">QD</text>
<text x="492.8" y="253.5">DB13_IN_LAT</text>
<text x="178.9" y="263.8">AO2</text>
<text x="180.4" y="258.6">C</text>
<text x="180.4" y="261.1">D</text>
<text x="209.4" y="260">YFD1</text>
<text x="294" y="262.5">EN</text>
<text x="435.5" y="260">YLD24B</text>
<text x="473.6" y="258.7">IVP</text>
<text x="265.3" y="265">NR2</text>
<text x="492.8" y="268.7">DB14_IN_LAT</text>
<text x="180.4" y="273.8">A</text>
<text x="210.9" y="273.8">CK</text>
<text x="221.9" y="273.8">Q</text>
<text x="473.6" y="273.9">IVP</text>
<text x="180.4" y="278.9">C</text>
<text x="180.4" y="281.4">D</text>
<text x="180.4" y="276.3">B</text>
<text x="189.3" y="276.3">Z</text>
<text x="209.4" y="280.3">YFD1</text>
<text x="210.9" y="276.3">D</text>
<text x="220.4" y="276.3">QN</text>
<text x="178.9" y="284.1">AO2</text>
<text x="265.3" y="287.9">ND2</text>
<text x="294" y="285.4">EN</text>
<text x="492.8" y="284">DB15_IN_LAT</text>
<text x="473.6" y="289.2">IVP</text>
<text x="180.4" y="296.7">A</text>
<text x="180.4" y="299.2">B</text>
<text x="189.3" y="299.2">Z</text>
<text x="210.9" y="299.2">D</text>
<text x="210.9" y="296.7">CK</text>
<text x="220.4" y="299.2">QN</text>
<text x="221.9" y="296.7">Q</text>
<text x="180.4" y="301.7">C</text>
<text x="180.4" y="304.3">D</text>
<text x="209.4" y="303.1">YFD1</text>
<text x="294" y="305.7">EN</text>
<text x="178.9" y="307">AO2</text>
<text x="265.3" y="308.2">NR2</text>
<text x="180.4" y="317">A</text>
<text x="210.9" y="317">CK</text>
<text x="221.9" y="317">Q</text>
<text x="180.4" y="322.1">C</text>
<text x="180.4" y="319.5">B</text>
<text x="189.3" y="319.5">Z</text>
<text x="209.4" y="323.5">YFD1</text>
<text x="210.9" y="319.5">D</text>
<text x="220.4" y="319.5">QN</text>
<text x="178.9" y="327.3">AO2</text>
<text x="180.4" y="324.6">D</text>
<text x="294" y="328.5">EN</text>
<text x="265.3" y="331.1">ND2</text>
<text x="180.4" y="339.8">A</text>
<text x="210.9" y="339.8">CK</text>
<text x="221.9" y="339.8">Q</text>
<text x="180.4" y="344.9">C</text>
<text x="180.4" y="347.5">D</text>
<text x="180.4" y="342.4">B</text>
<text x="189.3" y="342.4">Z</text>
<text x="209.4" y="346.3">YFD1</text>
<text x="210.9" y="342.4">D</text>
<text x="220.4" y="342.4">QN</text>
<text x="178.9" y="350.1">AO2</text>
<text x="265.3" y="351.4">NR2</text>
<text x="294" y="348.9">EN</text>
</g>
</svg>
